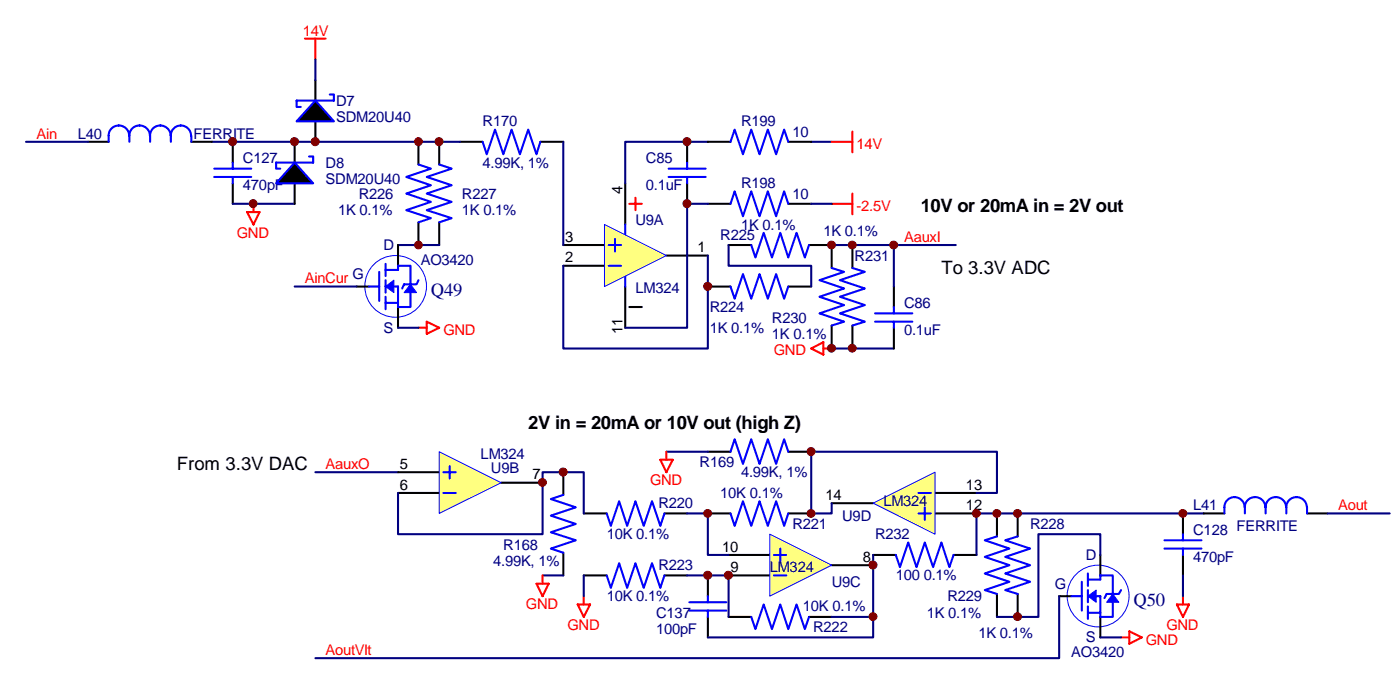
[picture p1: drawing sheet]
<svg xmlns="http://www.w3.org/2000/svg" width="107mm" height="52mm" viewBox="0 0 107 52" stroke-linecap="round" stroke-linejoin="round" font-family="sans-serif">
<path d="M62.1 10.8h1.6M24.2 36.1h6.3" fill="none" stroke="#000080" stroke-width=".16"/>
<path d="M43.1 18.7h3.2M47.9 14v3.2M51 19.5h3.2M52.6 10.8v1.6M52.6 14v1.6M43.1 20.3h3.2M47.9 21.9v3.2" fill="none" stroke="#000" stroke-width=".16"/>
<path d="M47.9 17.2v.8M51.2 13.5h2.8M51.2 12.9h2.8M52.6 12.4v.5M52.6 13.5v.5M47.9 21.1v.8" fill="none" stroke="#00f" stroke-width=".16"/>
<path d="M46.3 17.2l4.7 2.3-4.7 2.4z" fill="#ffff80" stroke="#00f" stroke-width=".08"/>
<path d="M46.6 18.7h1M47.1 18.3v.9M46.6 20.3h1" fill="none" stroke="#00f" stroke-width=".16"/>
<path d="M48.2 15.6h1M48.7 15.1v1" fill="none" stroke="#f00" stroke-width=".16"/>
<path d="M30.5 36.1h3.1M30.5 37.7h3.1M38.4 36.9h3.2M48.2 23.5h1" fill="none" stroke="#000" stroke-width=".16"/>
<path d="M33.6 34.6l4.8 2.3-4.8 2.4z" fill="#ffff80" stroke="#00f" stroke-width=".08"/>
<path d="M34 36.1h.9M34 37.7h.9M34.4 35.7v.9" fill="none" stroke="#00f" stroke-width=".16"/>
<path d="M55.8 42.4h3.2M55.8 44h3.2M63.7 43.2h3.2" fill="none" stroke="#000" stroke-width=".16"/>
<path d="M59 40.9l4.7 2.3-4.7 2.4z" fill="#ffff80" stroke="#00f" stroke-width=".08"/>
<path d="M55.9 15.6l.4-1 .6 1.9 .6-1.9 .7 1.9 .6-1.9 .6 1.9 .7-1.9 .3 1M59.3 42.4h.9M59.3 44h.9M59.8 42v.9" fill="none" stroke="#00f" stroke-width=".16"/>
<path d="M63.7 15.6h1.6M65.3 14.8v1.6" fill="none" stroke="#f00" stroke-width=".16"/>
<path d="M54.2 15.6h1.7M60.4 15.6h1.7M63.7 38.5h3.2M71.6 39.3h3.2M71.6 37.7h3.2" fill="none" stroke="#000" stroke-width=".16"/>
<path d="M54.2 10.8h-6.3v3.2M54.2 15.6h-1.6v9.5h-4.7M62.1 15.6h1.6" fill="none" stroke="#000080" stroke-width=".16"/>
<path d="M66.9 38.5l4.7-2.4v4.8z" fill="#ffff80" stroke="#00f" stroke-width=".08"/>
<g fill="none" stroke="#00f" stroke-width=".16">
<path d="M32 12.6l1 .3-1.9 .6 1.9 .7-1.9 .6 1.9 .6-1.9 .7 1.9 .6-1 .3M33.6 12.6l1 .3-1.9 .6 1.9 .7-1.9 .6 1.9 .6-1.9 .7 1.9 .6-1 .3M37 10.8l.3 1 .6-1.9 .6 1.9 .7-1.9 .6 1.9 .7-1.9 .6 1.9 .3-1M55.9 10.8l.4-.9 .6 1.9 .6-1.9 .7 1.9 .6-1.9 .6 1.9 .7-1.9 .3 .9M57.5 18.7l.4 1 .6-1.9 .6 1.9 .7-1.9 .6 1.9 .6-1.9 .6 1.9 .4-1M43.1 37.9l-.9 .3 1.9 .6-1.9 .6 1.9 .7-1.9 .6 1.9 .6-1.9 .7 .9 .3M46.5 39.3l.3 .9 .6-1.9 .6 1.9 .7-1.9 .6 1.9 .6-1.9 .7 1.9 .3-.9M55.9 39.3l.4 .9 .6-1.9 .6 1.9 .7-1.9 .6 1.9 .6-1.9 .7 1.9 .3-.9M55.9 34.6l.4-1 .6 1.9 .6-1.9 .7 1.9 .6-1.9 .6 1.9 .7-1.9 .3 1M55.9 21.9l.4 .9 .6-1.8 .6 1.8 .7-1.8 .6 1.8 .6-1.8 .7 1.8 .3-.9M63.7 20.5l.9 .3-1.8 .6 1.8 .7-1.8 .6 1.8 .6-1.8 .7 1.8 .6-.9 .3M65.3 20.5l.9 .3-1.9 .6 1.9 .7-1.9 .6 1.9 .6-1.9 .7 1.9 .6-.9 .3"/>
<path d="M67 24.6h2.9M67 24h2.9M68.5 23.5v.5M68.5 24.6v.5M70.3 39.3h1M70.3 37.7h1M70.8 38.8v1M46.5 44l.3 1 .6-1.9 .6 1.9 .7-1.9 .6 1.9 .6-1.9 .7 1.9 .3-1M52.8 46.1h2.8M52.8 46.7h2.8M54.2 45.6v.5M54.2 46.7v.5"/>
<path d="M57.5 47.2l.4 .9 .6-1.9 .6 1.9 .7-1.9 .6 1.9 .6-1.9 .6 1.9 .4-.9M68.6 42.4l.3 1 .7-1.9 .6 1.9 .6-1.9 .7 1.9 .6-1.9 .6 1.9 .3-1M76.4 41l-1 .3 1.9 .7-1.9 .6 1.9 .6-1.9 .7 1.9 .6-1.9 .6 1 .3M77.9 41l-.9 .3 1.9 .7-1.9 .6 1.9 .6-1.9 .7 1.9 .6-1.9 .6 .9 .3"/>
</g>
<path d="M63.7 10.8h1.6M65.3 10.1v1.6M50.6 35.2h.9l-.5 .9zM51 34.6v.6M62.1 26.7l1-.5v.9zM63.1 26.7h.6M41.1 44.7h.9l-.4 .9zM41.6 44v.7M44.2 46.2h1l-.5 1zM44.7 45.6v.6" fill="none" stroke="#f00" stroke-width=".16"/>
<g fill="none" stroke="#000" stroke-width=".16">
<path d="M32 10.8v1.8M32 17v1.7M33.6 10.8v1.8M33.6 17v1.7M35.2 10.8h1.8M41.4 10.8h1.7M54.2 10.8h1.7M55.8 18.7h1.7M60.4 10.8h1.7M62 18.7h1.7v1.8M65.3 18.7v1.8M43.1 36.1v1.8"/>
<path d="M44.7 39.3h1.8M50.9 39.3h1.7M54.2 39.3h1.7M54.2 34.6h1.7M54.2 21.9h1.7M60.4 39.3h1.7M60.4 34.6h1.7M60.4 21.9h1.7M63.7 24.9v1.8M65.3 24.9v1.8M68.5 21.9v1.6M68.5 25.1v1.6"/>
<path d="M76.4 39.3v1.7M77.9 39.3v1.7M43.1 42.3v1.7M44.7 44h1.8M50.9 44h1.7M54.2 44v1.6M54.2 47.2v1.6M55.8 47.2h1.7M62 47.2h1.7M66.9 42.4h1.7M73 42.4h1.8M76.4 45.4v1.8"/>
<path d="M77.9 45.4v1.8"/>
</g>
<g fill="none" stroke="#000080" stroke-width=".16">
<path d="M16.2 10.8h19M30.5 18.7h3.1M54.2 19.5v7.2h-11.1v-6.4M55.8 18.7v1.6h6.3v1.6M63.7 18.7h9.5M68.5 18.7v3.2M30.5 37.7v3.2h11.1v-4.8h3.1v3.2M51 34.6h3.2M52.6 39.3h1.6v3.1h1.6M63.7 26.7h4.8M74.8 37.7h1.6v-3.1h-14.3v4.7h1.6v-.8M92.2 39.3h-17.4v3.1"/>
<path d="M41.6 44h1.5M44.7 44v1.6M52.6 44h3.2v3.2M66.9 42.4v4.8h-3.2M66.9 47.2v1.6h-12.7"/>
</g>
<circle cx="30.3" cy="21.9" r="2.36" fill="#fff" stroke="#00f" stroke-width=".08"/>
<path d="M30.5 18.7v1.6M27.3 21.9h1M30.5 23.5v1.6" fill="none" stroke="#000" stroke-width=".16"/>
<path d="M28.3 21.9h.7M29 20.8v2.2M29.5 20.6h1v-.3h.9v3.2h-.9v-1.6h-1M29.5 23.2h1M29.5 20.2v.9M29.5 21.4v1M29.5 22.7v1M32 21.4l-.1 .3h-1l-.1 .4" fill="none" stroke="#00f" stroke-width=".16"/>
<g fill="#00f" stroke="#00f" stroke-width=".08">
<path d="M29.5 21.9l.7-.5v1z"/>
<path d="M31.4 21.7l.5 .7h-1z"/>
</g>
<path d="M43.1 10.8v7.9M22.6 21.9h4.7M30.5 25.1h1.5" fill="none" stroke="#000080" stroke-width=".16"/>
<path d="M32 25.1h.7M32.7 24.6l.9 .5-.9 .4z" fill="none" stroke="#f00" stroke-width=".16"/>
<circle cx="84.1" cy="45.6" r="2.37" fill="#fff" stroke="#00f" stroke-width=".08"/>
<g fill="none" stroke="#000" stroke-width=".16">
<path d="M6.8 10.8h1.5M14.6 10.8h1.6M17.8 10.8v1.6M17.8 14v1.6M22.6 10.8v1.6M22.6 14v1.6M24.2 6.1v1.6M24.2 9.3v1.5M90.6 39.3v1.6M92.2 39.3h1.6M100.1 39.3h1.6M81.1 45.6h.9"/>
<path d="M84.3 42.4v1.6M84.3 47.2v1.6M90.6 42.4v1.6"/>
</g>
<g fill="none" stroke="#00f" stroke-width=".16">
<path d="M8.3 10.4a.78 .78 0 0 1 .8-.8 .78 .78 0 0 1 .8 .8 .79 .79 0 0 1 .8-.8 .79 .79 0 0 1 .8 .8M8.3 10.4v.4M9.9 10.4v.4M11.5 10.4a.78 .78 0 0 1 .8-.8 .78 .78 0 0 1 .8 .8M11.5 10.4v.4M13.1 10.4a.77 .77 0 0 1 .8-.8 .77 .77 0 0 1 .7 .8M13.1 10.4v.4M14.6 10.4v.4M16.4 13.5h2.8M16.4 12.9h2.8M17.8 12.4v.5M17.8 13.5v.5"/>
<path d="M23.7 12h.3v.4h-2.9v.5h.4M25.3 7.2h.3v.5h-2.9v.5h.3M93.8 38.8a.77 .77 0 0 1 .7-.8 .77 .77 0 0 1 .8 .8M93.8 38.8v.5M95.3 38.8a.78 .78 0 0 1 .8-.8 .78 .78 0 0 1 .8 .8M95.3 38.8v.5M96.9 38.8a.78 .78 0 0 1 .8-.8 .78 .78 0 0 1 .8 .8M96.9 38.8v.5M98.5 38.8a.78 .78 0 0 1 .8-.8 .78 .78 0 0 1 .8 .8M98.5 38.8v.5M100.1 38.8v.5M82 45.6h.8"/>
<path d="M82.8 44.5v2.2M83.3 44.3h1v-.3h.9v3.2h-.9v-1.6h-1M83.3 46.9h1M83.3 43.9v.9M83.3 45.1v1M83.3 46.4v.9M85.9 45.1l-.2 .3h-.9l-.2 .4M89.2 42h2.8M89.2 41.3h2.8M90.6 40.9v.4M90.6 42v.4"/>
</g>
<g fill="#00f" stroke="#00f" stroke-width=".08">
<path d="M83.3 45.6l.6-.5v1z"/>
<path d="M85.2 45.4l.5 .7h-.9z"/>
</g>
<path d="M18.9 16.2h1l-.5 1zM19.4 15.6v.6M23.3 3h1.6M24.2 3v1.5M85.9 48.8h.6M86.5 48.3l.9 .5-.9 .4zM90.1 46.2h1l-.5 1zM90.6 45.6v.6" fill="none" stroke="#f00" stroke-width=".16"/>
<path d="M2 10.8h4.8M17.8 15.6h4.8M24.2 4.5v1.6M101.7 39.3h4.7M81.1 45.6v4.7h-56.9M84.3 42.4v-1.5h-4.8v6.3h-3.1M84.3 48.8h1.6M90.6 44v1.6" fill="none" stroke="#000080" stroke-width=".16"/>
<g fill="#800000" stroke="#800000" stroke-width=".08">
<circle cx="68.4" cy="18.7" r=".3"/>
<circle cx="66.9" cy="47.2" r=".3"/>
<circle cx="19.4" cy="15.6" r=".3"/>
<circle cx="52.6" cy="10.8" r=".31"/>
<circle cx="52.6" cy="15.6" r=".31"/>
<circle cx="41.5" cy="36.9" r=".3"/>
<circle cx="55.8" cy="44" r=".31"/>
<circle cx="66.9" cy="43.2" r=".31"/>
<circle cx="74.8" cy="39.3" r=".3"/>
<circle cx="54.2" cy="39.3" r=".3"/>
<circle cx="62.1" cy="39.3" r=".3"/>
<circle cx="43.1" cy="36.1" r=".31"/>
<circle cx="62.1" cy="34.5" r=".31"/>
<circle cx="54.2" cy="21.9" r=".31"/>
<circle cx="63.7" cy="18.7" r=".3"/>
<circle cx="32" cy="18.7" r=".3"/>
<circle cx="32" cy="10.8" r=".3"/>
<circle cx="33.6" cy="10.8" r=".31"/>
<circle cx="77.9" cy="39.3" r=".3"/>
<circle cx="77.9" cy="47.2" r=".3"/>
<circle cx="76.3" cy="39.3" r=".3"/>
<circle cx="63.7" cy="26.6" r=".3"/>
<circle cx="65.3" cy="26.6" r=".3"/>
<circle cx="65.3" cy="18.7" r=".3"/>
<circle cx="54.2" cy="44" r=".31"/>
<circle cx="17.8" cy="10.8" r=".31"/>
<circle cx="90.6" cy="39.3" r=".3"/>
<circle cx="24.1" cy="10.8" r=".31"/>
<circle cx="22.6" cy="10.8" r=".31"/>
</g>
<path d="M22.6 12.4l1.4 1.6h-2.9zM24.2 7.7l1.4 1.6h-2.9z" fill="#000" stroke="#00f" stroke-width=".16"/>
<g font-size="1.4">
<text x="70.5" y="16.2">10V or 20mA in = 2V out</text>
<text x="72.1" y="21">To 3.3V ADC</text>
<text x="13.5" y="36">From 3.3V DAC</text>
<text x="40.5" y="32.8">2V in = 20mA or 10V out (high Z)</text>
</g>
<g font-size="1.4" fill="#000080">
<text x="33" y="22.7">Q49</text>
<text x="86.8" y="46.4">Q50</text>
</g>
<g font-size="1.1" fill="#f00">
<text x="23.2" y="2.7">14V</text>
<text x="2.8" y="10.6">Ain</text>
<text x="65.6" y="11.4">14V</text>
<text x="65.6" y="16.1">-2.5V</text>
<text x="18.1" y="18.2">GND</text>
<text x="23.3" y="21.7">AinCur</text>
<text x="69.2" y="18.5">AauxI</text>
<text x="34" y="25.6">GND</text>
<text x="59.3" y="27.2">GND</text>
<text x="24.9" y="35.9">AauxO</text>
<text x="49.8" y="37.1">GND</text>
<text x="102.5" y="39">Aout</text>
<text x="40.3" y="46.6">GND</text>
<text x="24.9" y="50.1">AoutVlt</text>
<text x="43.5" y="48.2">GND</text>
<text x="87.8" y="49.3">GND</text>
<text x="89.3" y="48.2">GND</text>
</g>
<g font-size="1.1" fill="#000080">
<text x="5.9" y="10.6">L40</text>
<text x="14.8" y="10.6">FERRITE</text>
<text x="25.7" y="8.1">D7</text>
<text x="25.7" y="9.3">SDM20U40</text>
<text x="37" y="9.7">R170</text>
<text x="56.7" y="9.7">R199</text>
<text x="60.7" y="10.4">10</text>
<text x="18.6" y="12.5">C127</text>
<text x="18.6" y="14.6">470pF</text>
<text x="24.9" y="12.8">D8</text>
<text x="24.9" y="14.1">SDM20U40</text>
<text x="25.9" y="16.5">1K 0.1%</text>
<text x="27.5" y="15.2">R226</text>
<text x="35.4" y="15.2">R227</text>
<text x="35.4" y="16.5">1K 0.1%</text>
<text x="37" y="12.8">4.99K, 1%</text>
<text x="48.7" y="17.2">U9A</text>
<text x="49.5" y="12.5">C85</text>
<text x="49.5" y="14.6">0.1uF</text>
<text x="56.7" y="14.4">R198</text>
<text x="56.7" y="17.6">1K 0.1%</text>
<text x="60.7" y="15.2">10</text>
<text x="27" y="21.3">G</text>
<text x="29.4" y="19.1">D</text>
<text x="32.2" y="20.2">AO3420</text>
<text x="48.7" y="22.4">LM324</text>
<text x="54.4" y="23.9">R224</text>
<text x="55.2" y="18.3">R225</text>
<text x="63.1" y="18">1K 0.1%</text>
<text x="65.4" y="19.9">R231</text>
<text x="69.2" y="23.6">C86</text>
<text x="29.4" y="25.5">S</text>
<text x="54.4" y="25.5">1K 0.1%</text>
<text x="59.1" y="24.7">R230</text>
<text x="59.1" y="25.9">1K 0.1%</text>
<text x="69.2" y="25.6">0.1uF</text>
<text x="36.8" y="35.1">LM324</text>
<text x="53.6" y="35.7">R169</text>
<text x="37.6" y="36.2">U9B</text>
<text x="46.5" y="41.2">10K 0.1%</text>
<text x="50.4" y="38.9">R220</text>
<text x="55.2" y="38.1">10K 0.1%</text>
<text x="56.7" y="36.5">4.99K, 1%</text>
<text x="60.7" y="40.5">R221</text>
<text x="64.5" y="39.8">U9D</text>
<text x="67" y="41.2">R232</text>
<text x="67.7" y="38.7">LM324</text>
<text x="78.9" y="40.5">R228</text>
<text x="91.4" y="39">L41</text>
<text x="91.4" y="40.9">C128</text>
<text x="94.7" y="40.6">FERRITE</text>
<text x="37.8" y="43.3">4.99K, 1%</text>
<text x="38.5" y="42">R168</text>
<text x="46.5" y="46">10K 0.1%</text>
<text x="50.3" y="47.3">C137</text>
<text x="50.4" y="43.6">R223</text>
<text x="59" y="43.8">LM324</text>
<text x="61.5" y="46.8">10K 0.1%</text>
<text x="63.7" y="44.9">U9C</text>
<text x="68.6" y="44.4">100 0.1%</text>
<text x="71" y="47.3">1K 0.1%</text>
<text x="72.6" y="46">R229</text>
<text x="80.8" y="45">G</text>
<text x="83.2" y="42.8">D</text>
<text x="91.4" y="43">470pF</text>
<text x="50.3" y="48.5">100pF</text>
<text x="62.3" y="48.4">R222</text>
<text x="74.9" y="48.8">1K 0.1%</text>
<text x="82" y="50.3">AO3420</text>
<text x="83.2" y="49.1">S</text>
</g>
<g font-size="1.1">
<text x="47.7" y="14.8" transform="rotate(-90 47.7 14.8)">4</text>
<text x="43.3" y="18.5">3</text>
<text x="43.3" y="20.1">2</text>
<text x="53.4" y="19.3">1</text>
<text x="47.7" y="25.5" transform="rotate(-90 47.7 25.5)">11</text>
<text x="30.6" y="35.9">5</text>
<text x="30.6" y="37.5">6</text>
<text x="40.8" y="36.7">7</text>
<text x="63.2" y="38.2">14</text>
<text x="74" y="39">12</text>
<text x="74" y="37.5">13</text>
<text x="55.3" y="42.2">10</text>
<text x="55.9" y="43.8">9</text>
<text x="66.1" y="43">8</text>
</g>
</svg>
